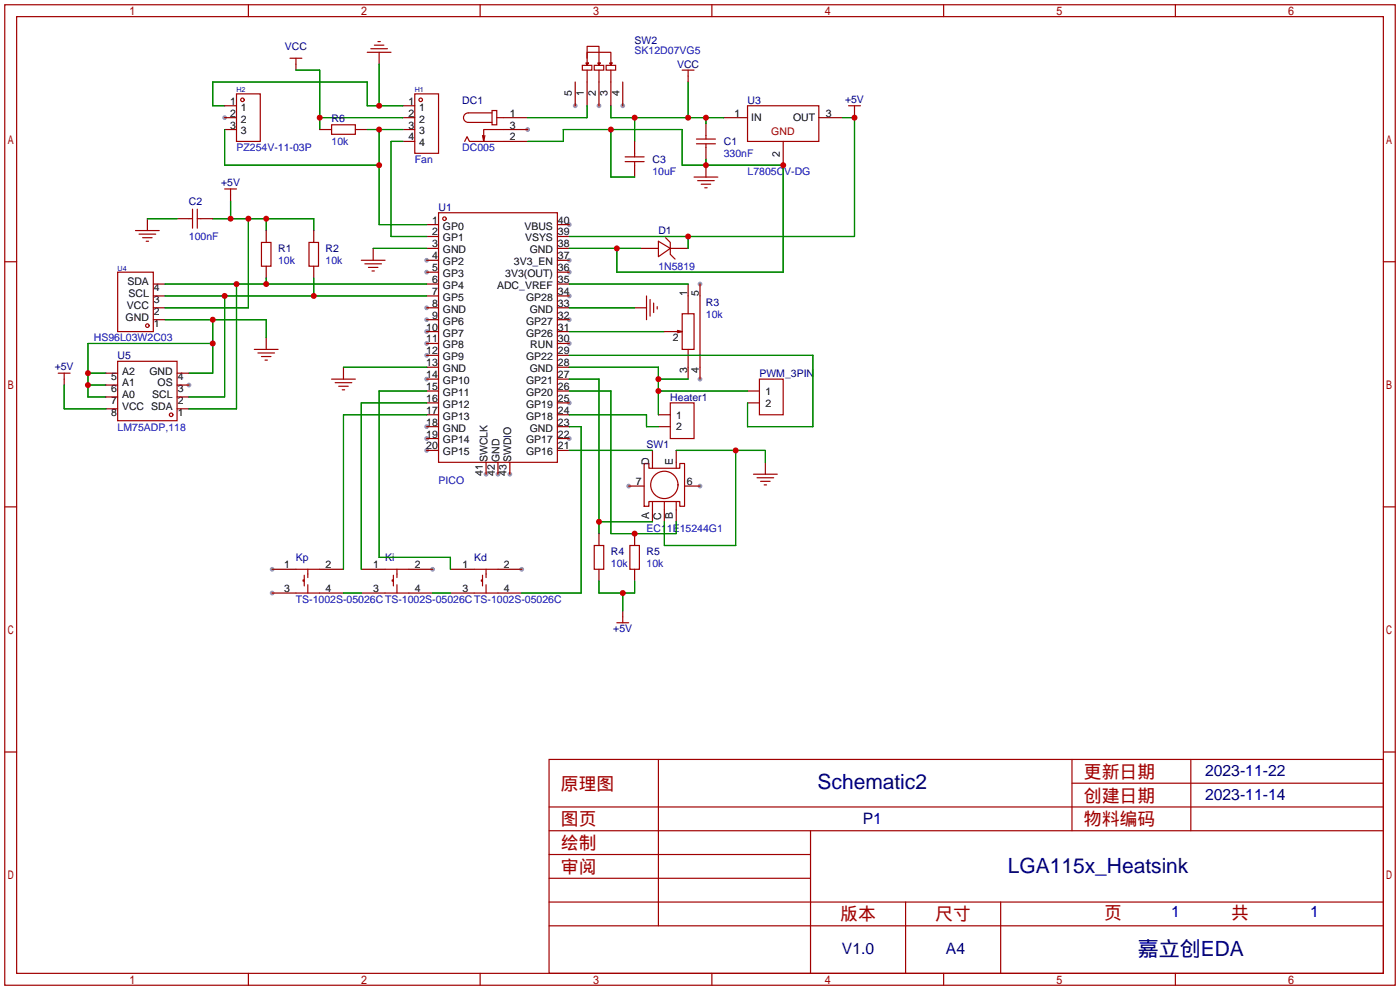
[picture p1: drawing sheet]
<svg xmlns="http://www.w3.org/2000/svg" width="299mm" height="212mm" viewBox="0 0 299 212" stroke-linecap="round" stroke-linejoin="round" font-family="sans-serif">
<g fill="#999">
<circle cx="91.2" cy="55.6" r=".51"/>
<circle cx="91.2" cy="58.2" r=".51"/>
<circle cx="91.2" cy="65.8" r=".51"/>
<circle cx="91.2" cy="68.3" r=".51"/>
<circle cx="91.2" cy="70.9" r=".51"/>
<circle cx="91.2" cy="73.4" r=".51"/>
<circle cx="91.2" cy="75.9" r=".51"/>
<circle cx="91.2" cy="81" r=".51"/>
<circle cx="91.2" cy="91.2" r=".51"/>
<circle cx="91.2" cy="93.7" r=".51"/>
<circle cx="91.2" cy="96.3" r=".51"/>
<circle cx="121.7" cy="93.7" r=".51"/>
<circle cx="121.7" cy="86.1" r=".51"/>
<circle cx="121.7" cy="73.4" r=".51"/>
<circle cx="121.7" cy="68.3" r=".51"/>
<circle cx="121.7" cy="63.2" r=".51"/>
<circle cx="121.7" cy="58.2" r=".51"/>
<circle cx="121.7" cy="55.6" r=".51"/>
<circle cx="121.7" cy="48" r=".51"/>
<circle cx="103.9" cy="101.3" r=".51"/>
<circle cx="106.4" cy="101.3" r=".51"/>
<circle cx="109" cy="101.3" r=".51"/>
<circle cx="112.8" cy="27.7" r=".51"/>
<circle cx="149.6" cy="103.9" r=".51"/>
<circle cx="134.4" cy="103.9" r=".51"/>
<circle cx="149.6" cy="60.7" r=".51"/>
<circle cx="149.6" cy="81" r=".51"/>
<circle cx="58.2" cy="126.7" r=".51"/>
<circle cx="58.2" cy="121.7" r=".51"/>
<circle cx="92.5" cy="121.7" r=".51"/>
<circle cx="111.5" cy="121.7" r=".51"/>
<circle cx="40.4" cy="82.3" r=".51"/>
<circle cx="122.9" cy="22.6" r=".51"/>
<circle cx="133.1" cy="22.6" r=".51"/>
<circle cx="128" cy="22.6" r=".51"/>
<circle cx="48" cy="25.1" r=".51"/>
</g>
<g fill="none" stroke="#a10000" stroke-width=".25">
<path d="M1 1h297.2v209.6h-297.2zM3.6 3.6h292.1v204.4h-292.1zM53.1 1v2.6M62 12.4h2.5M63.2 12.4v1.3M78.5 11.2h5.1M79.2 10.4h3.6M80 9.7h2M80.8 8.9h.5M102.6 1v2.6M124.5 14h2v1h-2zM125.2 13.5h.5l-.2 .5z"/>
<path d="M125.5 12.4v-2.5h2.5v4.1M125.5 14v-2.8h5.1v2.8M125.5 15v2.5M127 14h2v1h-2zM127.8 13.5h.5l-.3 .5zM128 15v2.5M129.5 14h2.1v1h-2.1zM130.3 13.5h.5l-.2 .5zM130.6 15v2.5M145.8 15h2.5M147.1 15v1.3M152.1 1v2.6"/>
<path d="M201.7 1v2.6M251.2 1v2.6M50.5 20.1h5.1v10.1h-5.1zM70.9 26.7h5v2h-5zM88.6 20.1h5.1v12.7h-5.1zM99.3 30.2l.5-1 .5 1h7.4M103.6 29l-.2 1.2M105.2 23.6h1v3.1h-1zM105.2 24.1h-5.1a1.02 1.02 0 0 0-1 1 1.02 1.02 0 0 0 1 1.1h5.1M106.2 25.1h1.5M107.7 27.7h-4.3v2.5l-.3-1.2M133.6 33.5h4.1"/>
<path d="M133.6 34.5h4.1M135.6 32.8v.7M135.6 34.5v.8M148.3 37.8h5.1M148.8 30.7h4.1M148.8 29.7h4.1M149.1 38.6h3.6M149.9 39.4h2M150.9 29v.7M150.9 30.7v.8M159.8 22.6h15.2v7.6h-15.2zM181.4 22.6h2.5"/>
<path d="M182.6 22.6v1.3M1 55.9h2.6M25.1 58.2h7.7v12.7h-7.7zM29 49.3h5M29.7 50h3.6M30.5 50.8h2M31.2 51.6h.5M40.4 46.7h.7M41.1 44.7v4.1M42.2 44.7v4.1M42.2 46.7h.7M48 40.4h2.5"/>
<path d="M49.3 40.4v1.3M55.9 51.8h2v5.1h-2zM66 51.8h2.1v5.1h-2.1zM77.2 55.6h5.1M78 56.4h3.5M78.7 57.2h2.1M79.5 57.9h.5M93.7 45.5h25.4v53.3h-25.4zM140.7 51.6l2.6 1.5-2.6 1.8zM142.2 50.8l1.1 1v2.6l1 1M150.6 40.1h.5M295.7 55.9h2.5"/>
<path d="M12.4 79.8h2.6M13.7 79.8v1.2M25.1 77.2h12.7v12.7h-12.7zM54.4 74.7h5M55.1 75.4h3.6M55.9 76.2h2M56.6 77h.5M138.2 63.2v5.1M138.9 64v3.6M139.7 64.8v2M140.5 65.5v.5M144.8 70.6l1 .3h-1.3"/>
<path d="M145.8 67.1h2.5v7.6h-2.5zM145.8 70.9l-1 .2M147.1 63.2v3.9M147.1 74.7v3.8M149.6 63.2v15.3M70.9 81h5M71.6 81.8h3.6M72.4 82.5h2M73.2 83.3h.5M137.7 99.1h1v1h6.6v-1h1v9.1h-1v-1h-6.6v1h-1zM139.4 98.8v1.3M143.3 86.1h5v7.6h-5z"/>
<path d="M144.5 98.8v1.3M162.3 81h5.1v7.6h-5.1zM1 108.3h2.6M127 116.6h2v5.1h-2zM134.6 116.6h2.1v5.1h-2.1zM139.4 107.2v1.8M142 107.2v1.8M144.5 107.2v1.8M161 101.3h5.1M161.8 102.1h3.6M162.6 102.9h2M163.3 103.6h.5"/>
<path d="M295.7 108.3h2.5M63.2 126.7h5.1M63.2 121.7h5.1M65 124h-.2v.2h.2M65 122.9v2.3M65.8 121.7v1.7M65.8 125v1.7M82.3 126.7h5.1M82.3 121.7h5.1M84.1 124h-.3v.2h.3M84.1 122.9v2.3M84.8 121.7v1.7"/>
<path d="M84.8 125v1.7M101.3 126.7h5.1M101.3 121.7h5.1M103.1 124h-.2v.2h.2M103.1 122.9v2.3M103.9 121.7v1.7M103.9 125v1.7M131.8 133.1h2.6M133.1 131.8v1.3M1 160.7h2.6M117.3 162.3h178.4v45.7h-178.4zM117.3 177.5h178.4"/>
<path d="M117.3 172.5h178.4M140.7 162.3v35.6M173.2 177.5v30.5M229.1 162.3v15.2M229.1 167.4h66.6M254.5 162.3v15.2M295.7 160.7h2.5M117.3 182.6h55.9M117.3 197.9h178.4M117.3 192.8h178.4M117.3 187.7h55.9M193.5 192.8v15.2"/>
<path d="M213.9 192.8v15.2M53.1 208v2.6M102.6 208v2.6M152.1 208v2.6M201.7 208v2.6M251.2 208v2.6"/>
<circle cx="51.8" cy="21.3" r=".38"/>
<circle cx="89.9" cy="21.3" r=".38"/>
<circle cx="95" cy="46.7" r=".38"/>
<circle cx="31.5" cy="69.6" r=".38"/>
<circle cx="36.6" cy="88.6" r=".38"/>
<circle cx="142" cy="103.6" r="2.92"/>
</g>
<g fill="none" stroke="#870000" stroke-width=".25">
<path d="M63.2 13.7v1.3M81 11.2v2.5M122.9 17.5v5.1M125.5 17.5v5.1M128 17.5v5.1M130.6 17.5v5.1M133.1 17.5v5.1M147.1 16.3v1.2M48 25.1h2.5M48 27.7h2.5M48 22.6h2.5M68.3 27.7h2.6"/>
<path d="M75.9 27.7h2.6M86.1 25.1h2.5M86.1 30.2h2.5M86.1 27.7h2.5M86.1 22.6h2.5M107.7 25.1h5.1M107.7 30.2h5.1M107.7 27.7h5.1M135.6 30.2v2.6M135.6 35.3v2.5M150.9 26.4v2.6M150.9 31.5v2.5"/>
<path d="M150.9 35.3v2.5M154.7 25.1h5.1M167.4 30.2v5.1M175 25.1h5.1M182.6 23.9v1.2M31.5 46.7v2.6M37.8 46.7h2.6M42.9 46.7h2.6M49.3 41.7v1.2M56.9 49.3v2.5M56.9 56.9v2.5M67.1 49.3v2.5"/>
<path d="M67.1 56.9v2.5M79.8 53.1v2.5M91.2 48h2.5M91.2 50.5h2.5M91.2 53.1h2.5M91.2 55.6h2.5M91.2 58.2h2.5M119.1 48h2.6M119.1 50.5h2.6M119.1 53.1h2.6M119.1 55.6h2.6M119.1 58.2h2.6"/>
<path d="M136.9 53.1h3.8M143.3 53.1h3.8M22.6 79.8h2.5M32.8 60.7h2.5M32.8 63.2h2.5M32.8 65.8h2.5M32.8 68.3h2.5M37.8 79.8h2.6M56.9 72.1v2.6M73.4 78.5v2.5M91.2 60.7h2.5M91.2 63.2h2.5"/>
<path d="M91.2 65.8h2.5M91.2 68.3h2.5M91.2 70.9h2.5M91.2 73.4h2.5M91.2 75.9h2.5M91.2 78.5h2.5M119.1 60.7h2.6M119.1 63.2h2.6M119.1 65.8h2.6M119.1 68.3h2.6M119.1 70.9h2.6M119.1 73.4h2.6"/>
<path d="M119.1 75.9h2.6M119.1 78.5h2.6M135.6 65.8h2.6M142 70.9h2.5M147.1 60.7v2.5M147.1 78.5v2.5M149.6 60.7v2.5M149.6 78.5v2.5M13.7 81v1.3M22.6 87.4h2.5M22.6 84.8h2.5M22.6 82.3h2.5"/>
<path d="M37.8 87.4h2.6M37.8 84.8h2.6M37.8 82.3h2.6M91.2 81h2.5M91.2 83.6h2.5M91.2 86.1h2.5M91.2 88.6h2.5M91.2 91.2h2.5M91.2 93.7h2.5M91.2 96.3h2.5M103.9 98.8v2.5M106.4 98.8v2.5"/>
<path d="M109 98.8v2.5M119.1 81h2.6M119.1 83.6h2.6M119.1 86.1h2.6M119.1 88.6h2.6M119.1 91.2h2.6M119.1 93.7h2.6M119.1 96.3h2.6M139.4 96.3v2.5M140.7 88.6h2.6M140.7 91.2h2.6M144.5 96.3v2.5"/>
<path d="M159.8 83.6h2.5M159.8 86.1h2.5M163.6 98.8v2.5M128 114v2.6M134.4 103.9h3.3M135.6 114v2.6M139.4 109v2.5M142 109v2.5M144.5 109v2.5M146.3 103.9h3.3M58.2 126.7h5M58.2 121.7h5"/>
<path d="M68.3 126.7h5.1M68.3 121.7h5.1M77.2 126.7h5.1M77.2 121.7h5.1M87.4 126.7h5.1M87.4 121.7h5.1M96.3 126.7h5M96.3 121.7h5M106.4 126.7h5.1M106.4 121.7h5.1M128 121.7v2.5M133.1 130.6v1.2"/>
<path d="M135.6 121.7v2.5"/>
</g>
<g fill="none" stroke="#008700" stroke-width=".25">
<path d="M63.2 15h5.1v12.7M81 13.7v8.9M147.1 17.5v7.6M48 22.6h-2.5v-5.1h33v5.1h7.6M48 27.7v7.6h33M68.3 25.1h17.8M78.5 27.7h7.6M81 27.7v20.3h10.2M86.1 30.2h-2.5v20.3h7.6M112.8 30.2h7.6v-2.5h25.4v7.6h21.6v22.9h-35.6v-5.1M125.5 22.6v2.5h-12.7M130.6 22.6v2.5h24.1"/>
<path d="M130.6 27.7v10.1h5M135.6 25.1v5.1M150.9 25.1v1.3M150.9 34v1.3M180.1 25.1h2.5v25.4h-60.9M31.5 46.7h6.3M45.5 46.7h21.6v2.6M49.3 42.9v3.8M53.1 46.7v19.1h-17.8M56.9 46.7v2.6M56.9 59.4v1.3M67.1 59.4v3.8"/>
<path d="M79.8 53.1h11.4M121.7 53.1h15.2M147.1 50.5v2.6M18.8 79.8h3.8M35.3 68.3h21.6v3.8M35.3 60.7h55.9M35.3 63.2h55.9M45.5 68.3v11.5h-5.1M45.5 73.4h-26.7v11.4h3.8M48 63.2v21.6h-7.6M50.5 60.7v26.7h-10.1M73.4 78.5h17.8"/>
<path d="M121.7 65.8h13.9M121.7 70.9h20.3M121.7 60.7h25.4M121.7 75.9h52v15.3h-13.9v-5.1M121.7 78.5h19v10.1M13.7 82.3v5.1h8.9M18.8 82.3h3.8M91.2 83.6h-10.2v35.5h15.3v2.6M91.2 86.1h-14v35.6M91.2 88.6h-17.8v33.1M121.7 83.6h8.9v30.4h13.9v-2.5M121.7 96.3h17.7"/>
<path d="M121.7 81h6.3v33M121.7 91.2h2.5v35.5h-12.7M121.7 88.6h16.5v2.6h2.5M140.7 81h6.4M140.7 83.6h19.1M144.5 96.3h19.1v2.5M157.2 96.3v20.3h-15.2v-5.1M128 111.5h11.4M73.4 126.7h3.8M92.5 126.7h3.8M128 124.2v2.5h7.6v-2.5M133.1 126.7v3.9"/>
</g>
<g fill="#c00">
<circle cx="150.9" cy="25.1" r=".63"/>
<circle cx="147.1" cy="25.1" r=".63"/>
<circle cx="135.6" cy="25.1" r=".63"/>
<circle cx="147.1" cy="50.5" r=".63"/>
<circle cx="182.6" cy="25.1" r=".63"/>
<circle cx="49.3" cy="46.7" r=".63"/>
<circle cx="53.1" cy="46.7" r=".63"/>
<circle cx="56.9" cy="46.7" r=".63"/>
<circle cx="45.5" cy="68.3" r=".63"/>
<circle cx="45.5" cy="73.4" r=".63"/>
<circle cx="18.8" cy="79.8" r=".63"/>
<circle cx="18.8" cy="82.3" r=".63"/>
<circle cx="157.2" cy="96.3" r=".63"/>
<circle cx="128" cy="111.5" r=".63"/>
<circle cx="135.6" cy="114" r=".63"/>
<circle cx="48" cy="63.2" r=".63"/>
<circle cx="67.1" cy="63.2" r=".63"/>
<circle cx="50.5" cy="60.7" r=".63"/>
<circle cx="56.9" cy="60.7" r=".63"/>
<circle cx="133.1" cy="126.7" r=".63"/>
<circle cx="81" cy="22.6" r=".63"/>
<circle cx="68.3" cy="25.1" r=".63"/>
<circle cx="131.8" cy="53.1" r=".63"/>
<circle cx="150.9" cy="35.3" r=".63"/>
<circle cx="130.6" cy="27.7" r=".63"/>
<circle cx="167.4" cy="35.3" r=".63"/>
<circle cx="81" cy="35.3" r=".63"/>
<circle cx="81" cy="27.7" r=".63"/>
<circle cx="140.7" cy="83.6" r=".63"/>
<circle cx="140.7" cy="81" r=".63"/>
</g>
<g font-size="4.5" fill="#000080">
<text x="174.7" y="168.7">Schematic2</text>
<text x="215.4" y="186.5">LGA115x_Heatsink</text>
<text x="243.2" y="204.3">嘉立创EDA</text>
</g>
<g font-size="3.8" fill="#a00000">
<text x="231.6" y="166.2">更新日期</text>
<text x="119.9" y="168.8">原理图</text>
<text x="231.6" y="171.3">创建日期</text>
<text x="119.9" y="176.4">图页</text>
<text x="231.6" y="176.4">物料编码</text>
<text x="119.9" y="181.5">绘制</text>
<text x="119.9" y="186.6">审阅</text>
<text x="179.6" y="196.7">版本</text>
<text x="199.9" y="196.7">尺寸</text>
<text x="236" y="196.5">页</text>
<text x="263.1" y="196.5">共</text>
</g>
<g font-size="3.4" fill="#000080">
<text x="257.6" y="165.9">2023-11-22</text>
<text x="257.6" y="170.9">2023-11-14</text>
<text x="184.4" y="176">P1</text>
<text x="250.3" y="196.1">1</text>
<text x="280" y="196.1">1</text>
<text x="179.9" y="204">V1.0</text>
<text x="202.2" y="204">A4</text>
</g>
<g font-size="2.2" fill="#000080">
<text x="60.9" y="10.7">VCC</text>
<text x="135.6" y="9.5">SW2</text>
<text x="144.7" y="14.5">VCC</text>
<text x="98.8" y="22.2">DC1</text>
<text x="159.8" y="22.2">U3</text>
<text x="180.6" y="22">+5V</text>
<text x="70.9" y="26">R6</text>
<text x="139.4" y="34.9">C3</text>
<text x="154.7" y="31">C1</text>
<text x="47.3" y="39.8">+5V</text>
<text x="40.4" y="43.7">C2</text>
<text x="93.7" y="45">U1</text>
<text x="59.4" y="53.9">R1</text>
<text x="69.6" y="53.9">R2</text>
<text x="140.7" y="50.1">D1</text>
<text x="150.9" y="65.3">R3</text>
<text x="25.1" y="76.8">U5</text>
<text x="11.7" y="79.2">+5V</text>
<text x="162.3" y="80.6">PWM_3PIN</text>
<text x="143.3" y="85.7">Heater1</text>
<text x="138.2" y="95.8">SW1</text>
<text x="63.2" y="119.9">Kp</text>
<text x="82.3" y="119.9">Ki</text>
<text x="101.3" y="119.9">Kd</text>
<text x="130.6" y="118.7">R4</text>
<text x="138.2" y="118.7">R5</text>
<text x="131.1" y="135">+5V</text>
</g>
<g font-size="2.2" fill="#00f">
<text x="135.6" y="11.5">SK12D07VG5</text>
<text x="50.5" y="32.3">PZ254V-11-03P</text>
<text x="70.9" y="31">10k</text>
<text x="88.6" y="34.9">Fan</text>
<text x="98.8" y="32.3">DC005</text>
<text x="154.7" y="33.6">330nF</text>
<text x="139.4" y="37.4">10uF</text>
<text x="159.8" y="37.4">L7805CV-DG</text>
<text x="40.4" y="51.4">100nF</text>
<text x="59.4" y="56.4">10k</text>
<text x="69.6" y="56.4">10k</text>
<text x="140.7" y="57.7">1N5819</text>
<text x="150.9" y="67.9">10k</text>
<text x="20.1" y="73">HS96L03W2C03</text>
<text x="25.1" y="92">LM75ADP,118</text>
<text x="93.7" y="103.4">PICO</text>
<text x="138.2" y="113.6">EC11E15244G1</text>
<text x="130.6" y="121.2">10k</text>
<text x="138.2" y="121.2">10k</text>
<text x="63.2" y="128.8">TS-1002S-05026CTS-1002S-05026CTS-1002S-05026C</text>
</g>
<g font-size="2.2">
<text x="49.2" y="22.4">1</text>
<text x="51.5" y="23.7">1</text>
<text x="87.3" y="22.4">1</text>
<text x="89.6" y="23.7">1</text>
<text x="122.2" y="20.5" transform="rotate(-90 122.2 20.5)">5</text>
<text x="124.8" y="20.5" transform="rotate(-90 124.8 20.5)">1</text>
<text x="127.3" y="20.5" transform="rotate(-90 127.3 20.5)">2</text>
<text x="129.9" y="20.5" transform="rotate(-90 129.9 20.5)">3</text>
<text x="132.4" y="20.5" transform="rotate(-90 132.4 20.5)">4</text>
<text x="49.2" y="24.9">2</text>
<text x="49.2" y="27.5">3</text>
<text x="51.5" y="26.2">2</text>
<text x="51.5" y="28.7">3</text>
<text x="87.3" y="24.9">2</text>
<text x="87.3" y="27.5">3</text>
<text x="89.6" y="26.2">2</text>
<text x="89.6" y="28.7">3</text>
<text x="109" y="24.9">1</text>
<text x="109" y="27.5">3</text>
<text x="157" y="24.9">1</text>
<text x="160.5" y="25.9">IN</text>
<text x="169.5" y="25.9">OUT</text>
<text x="176.5" y="24.9">3</text>
<text x="87.3" y="30">4</text>
<text x="89.6" y="31.3">4</text>
<text x="109" y="30">2</text>
<text x="166.7" y="33.5" transform="rotate(-90 166.7 33.5)">2</text>
<text x="92.4" y="47.8">1</text>
<text x="119.3" y="47.8">40</text>
<text x="92.4" y="50.3">2</text>
<text x="92.4" y="52.9">3</text>
<text x="94.7" y="49.1">GP0</text>
<text x="94.7" y="51.6">GP1</text>
<text x="112.1" y="49.1">VBUS</text>
<text x="112.2" y="51.6">VSYS</text>
<text x="119.3" y="52.9">38</text>
<text x="119.3" y="50.3">39</text>
<text x="92.4" y="55.4">4</text>
<text x="92.4" y="58">5</text>
<text x="94.7" y="54.1">GND</text>
<text x="94.7" y="56.7">GP2</text>
<text x="94.7" y="59.2">GP3</text>
<text x="108" y="59.2">3V3(OUT)</text>
<text x="109.8" y="56.7">3V3_EN</text>
<text x="113.2" y="54.1">GND</text>
<text x="119.3" y="58">36</text>
<text x="119.3" y="55.4">37</text>
<text x="27.2" y="61">SDA</text>
<text x="27.5" y="63.5">SCL</text>
<text x="32.9" y="64.8">3</text>
<text x="32.9" y="62.3">4</text>
<text x="92.4" y="60.5">6</text>
<text x="92.4" y="63">7</text>
<text x="92.4" y="65.6">8</text>
<text x="94.7" y="61.8">GP4</text>
<text x="94.7" y="64.3">GP5</text>
<text x="106.2" y="61.8">ADC_VREF</text>
<text x="112.5" y="64.3">GP28</text>
<text x="119.3" y="65.6">33</text>
<text x="119.3" y="63">34</text>
<text x="119.3" y="60.5">35</text>
<text x="146.9" y="63.2" transform="rotate(-90 146.9 63.2)">1</text>
<text x="149.4" y="63.2" transform="rotate(-90 149.4 63.2)">5</text>
<text x="26.8" y="68.6">GND</text>
<text x="27.1" y="66.1">VCC</text>
<text x="32.9" y="69.9">1</text>
<text x="32.9" y="67.3">2</text>
<text x="91.1" y="70.7">10</text>
<text x="92.4" y="68.1">9</text>
<text x="94.7" y="66.8">GND</text>
<text x="94.7" y="69.4">GP6</text>
<text x="94.7" y="71.9">GP7</text>
<text x="112.5" y="71.9">GP26</text>
<text x="112.5" y="69.4">GP27</text>
<text x="113.2" y="66.8">GND</text>
<text x="119.3" y="70.7">31</text>
<text x="119.3" y="68.1">32</text>
<text x="91.1" y="73.2">11</text>
<text x="91.1" y="75.7">12</text>
<text x="94.7" y="74.5">GP8</text>
<text x="94.7" y="77">GP9</text>
<text x="112.5" y="77">GP22</text>
<text x="113.3" y="74.5">RUN</text>
<text x="119.3" y="75.7">29</text>
<text x="119.3" y="73.2">30</text>
<text x="143.8" y="72.9">2</text>
<text x="23.8" y="81.3">5</text>
<text x="23.8" y="83.9">6</text>
<text x="26.1" y="80">A2</text>
<text x="26.1" y="82.6">A1</text>
<text x="31.9" y="80">GND</text>
<text x="33.7" y="82.6">OS</text>
<text x="38" y="83.9">3</text>
<text x="38" y="81.3">4</text>
<text x="91.1" y="78.3">13</text>
<text x="91.1" y="80.8">14</text>
<text x="91.1" y="83.4">15</text>
<text x="94.7" y="79.5">GND</text>
<text x="94.7" y="82.1">GP10</text>
<text x="112.5" y="82.1">GP21</text>
<text x="113.2" y="79.5">GND</text>
<text x="119.3" y="83.4">26</text>
<text x="119.3" y="80.8">27</text>
<text x="119.3" y="78.3">28</text>
<text x="146.9" y="79.7" transform="rotate(-90 146.9 79.7)">3</text>
<text x="149.4" y="79.7" transform="rotate(-90 149.4 79.7)">4</text>
<text x="23.8" y="86.4">7</text>
<text x="23.8" y="88.9">8</text>
<text x="26.1" y="85.1">A0</text>
<text x="26.1" y="87.7">VCC SDA</text>
<text x="32.5" y="85.1">SCL</text>
<text x="38" y="88.9">1</text>
<text x="38" y="86.4">2</text>
<text x="91.1" y="85.9">16</text>
<text x="91.1" y="88.4">17</text>
<text x="94.7" y="84.6">GP11</text>
<text x="94.7" y="87.2">GP12</text>
<text x="94.7" y="89.7">GP13</text>
<text x="112.5" y="89.7">GP18</text>
<text x="112.5" y="87.2">GP19</text>
<text x="112.5" y="84.6">GP20</text>
<text x="119.3" y="88.4">24</text>
<text x="119.3" y="85.9">25</text>
<text x="144.5" y="89.4">1</text>
<text x="163.6" y="84.4">1</text>
<text x="163.6" y="86.9">2</text>
<text x="91.1" y="91">18</text>
<text x="91.1" y="93.5">19</text>
<text x="94.7" y="92.2">GND</text>
<text x="94.7" y="94.8">GP14</text>
<text x="112.5" y="94.8">GP17</text>
<text x="113.2" y="92.2">GND</text>
<text x="119.3" y="93.5">22</text>
<text x="119.3" y="91">23</text>
<text x="144.5" y="92">2</text>
<text x="91.1" y="96.1">20</text>
<text x="94.7" y="97.3">GP15</text>
<text x="103.2" y="101.8" transform="rotate(-90 103.2 101.8)">41</text>
<text x="104.2" y="98.8" transform="rotate(-90 104.2 98.8)">SWCLK</text>
<text x="105.7" y="101.8" transform="rotate(-90 105.7 101.8)">42</text>
<text x="106.7" y="98.8" transform="rotate(-90 106.7 98.8)">GND</text>
<text x="108.3" y="101.8" transform="rotate(-90 108.3 101.8)">43</text>
<text x="109.3" y="98.8" transform="rotate(-90 109.3 98.8)">SWDIO</text>
<text x="112.5" y="97.3">GP16</text>
<text x="119.3" y="96.1">21</text>
<text x="138.7" y="99.3" transform="rotate(-90 138.7 99.3)">D</text>
<text x="143.8" y="99.3" transform="rotate(-90 143.8 99.3)">E</text>
<text x="135.9" y="103.7">7</text>
<text x="146.8" y="103.7">6</text>
<text x="138.7" y="110.9" transform="rotate(-90 138.7 110.9)">A</text>
<text x="141.3" y="111.1" transform="rotate(-90 141.3 111.1)">C</text>
<text x="143.8" y="110.9" transform="rotate(-90 143.8 110.9)">B</text>
<text x="60.7" y="121.5">1</text>
<text x="69.6" y="121.5">2</text>
<text x="79.8" y="121.5">1</text>
<text x="88.6" y="121.5">2</text>
<text x="98.8" y="121.5">1</text>
<text x="107.7" y="121.5">2</text>
<text x="60.7" y="126.5">3</text>
<text x="69.6" y="126.5">4</text>
<text x="79.8" y="126.5">3</text>
<text x="88.6" y="126.5">4</text>
<text x="98.8" y="126.5">3</text>
<text x="107.7" y="126.5">4</text>
</g>
<text font-size="2.2" fill="#a00000" x="164.8" y="28.9">GND</text>
<g font-size="1.5" fill="#000080">
<text x="50.5" y="19.8">H2</text>
<text x="88.6" y="19.8">H1</text>
<text x="25.1" y="57.9">U4</text>
</g>
</svg>
